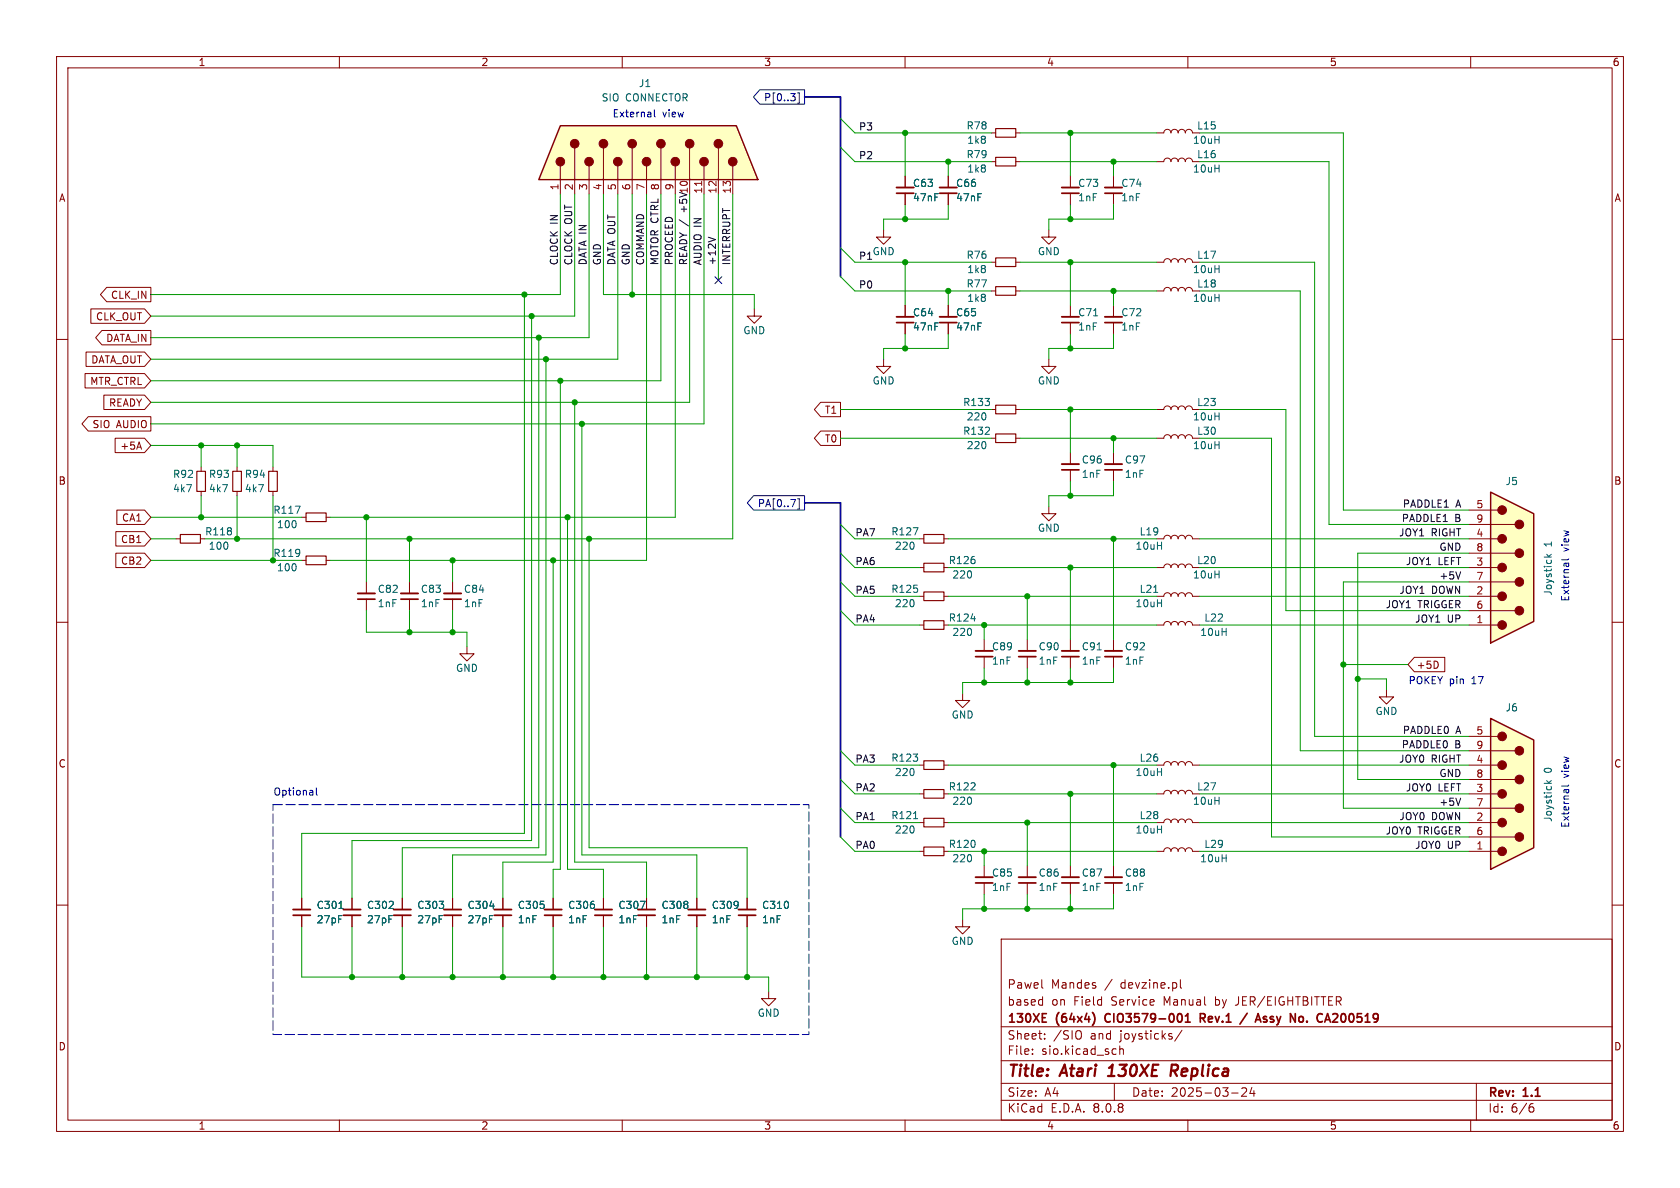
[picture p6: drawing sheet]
<svg xmlns="http://www.w3.org/2000/svg" width="297mm" height="210mm" viewBox="0 0 297 210" stroke-linecap="round" stroke-linejoin="round" font-family="sans-serif">
<g fill="none" stroke="#840000" stroke-width=".18">
<path d="M10 10h277v190h-277zM12 12h273v186h-273zM60 10v2M110 10v2M160 10v2M210 10v2M260 10v2M204.5 23.5h1.2a.64 .64 0 0 1 .7-.6 .64 .64 0 0 1 .6 .6 .64 .64 0 0 1 .6-.6 .64 .64 0 0 1 .7 .6 .64 .64 0 0 1 .6-.6 .64 .64 0 0 1 .6 .6 .64 .64 0 0 1 .7-.6 .64 .64 0 0 1 .6 .6h1.3M196.8 54v2M196.8 57v2.1M10 60h2M175.3 72.4h.7"/>
<path d="M179.6 72.4h.7M285 60h2M10 110h2M285 110h2M53.3 158.8v2M80 158.8v2M10 160h2M53.3 161.8v2M80 161.8v2M177 166h108v32h-108zM184.2 176.7l.1 .1M184.2 174.6l.2 .1"/>
<path d="M184.3 176.2v1.5M184.3 177.6l-.1 .1M208.7 173.2v1.3l.2 .2M285 160h2M60 198v2M110 198v2M160 198v2M177 194.5h108M177 191.5h108M177 187.5h108M177 181.5h108M182.5 186.3v.1"/>
<path d="M182.5 185.5v.1M184.7 183.6v.1M184.7 182.8v.1M191 182.3a1.07 1.07 0 0 1 0 1.3M197 191.5v3M197.2 185.4l.1 .1M197.3 186.3l-.1 .1M198 184.9v1.5M198 185.5l.2-.1 .3 .1 .1 .9M209 182.1l-1.3 2M210 198v2M217.7 193.2h1.2"/>
<path d="M219.5 192.4l.6-.1 .2 .1 .1 .3-.9 1.1h.9M221.3 192.2l-.3 1.1h.9M221.7 192.8v1M260 198v2M261 191.5v6.5M270.6 195.7h.4l.2 .3-.1 .5-.5 .1M271 195.1l-.4 .1"/>
</g>
<path d="M195.9 190.2h1.1M196.5 188.5l-.4 .3M207.5 189.3l.6 .9M207.9 188.2h-.7l-.3 2M208 189.2l-1 .1" fill="none" stroke="#840000" stroke-width=".4"/>
<g fill="none" stroke="#840000" stroke-width=".3">
<path d="M195.3 57h3.1M51.8 161.8h3.1M78.5 161.8h3M184.3 179.2h.7M193.5 179.6v1M195.5 179.4l-.2 .4 .2 .7M208.9 179.5v.9M209.6 179.6l.4-.4v1.5M212.6 180l.5 .7M212.9 179.3l-.7-.1v1.5M212.9 179.9l-.7 .1M220.5 179.1l-1.3 1.9"/>
<path d="M222.4 179.2l.5 1.5M223.9 179.8l-.3-.1-.3 .2 .1 .2 .5 .2M230.1 179.7l.3 .3v.4l-.3 .3M234.7 179.2l.5 1.5M236.2 179.2l-.6 .1M236.4 179.8l-.8 .9h.9M184.3 180.7h.7M209.6 180.7h.8M222.1 180.3h.7M223.3 180.6h.6"/>
</g>
<path d="M176 71.6h3.6v1.6h-3.6z" fill="none" stroke="#840000" stroke-width=".2"/>
<path d="M195.3 56h3.1M51.8 160.8h3.1M78.5 160.8h3" fill="none" stroke="#840000" stroke-width=".33"/>
<path d="M59.9 160.6h.7M86.6 160.2h.8" fill="none" stroke="#006464" stroke-width=".18"/>
<path d="M263.5 127l7.6 3.8v19.1l-7.6 3.8z" fill="#ffffc2"/>
<g fill="#840000" stroke="#840000" stroke-width=".18">
<circle cx="265.6" cy="150.5" r=".76"/>
<circle cx="265.6" cy="145.4" r=".76"/>
<circle cx="265.6" cy="140.3" r=".76"/>
<circle cx="265.6" cy="135.3" r=".76"/>
<circle cx="265.6" cy="130.2" r=".76"/>
<circle cx="268.6" cy="148" r=".76"/>
<circle cx="268.6" cy="142.9" r=".76"/>
<circle cx="268.6" cy="137.8" r=".76"/>
<circle cx="268.6" cy="132.7" r=".76"/>
</g>
<path d="M259.7 137.8h8.1M259.7 135.3h5.1M259.7 132.7h8.1M259.7 130.2h5.1M259.7 150.5h5.1M259.7 148h8.1M259.7 145.4h5.1M259.7 142.9h8.1M259.7 140.3h5.1" fill="none" stroke="#840000" stroke-width=".18"/>
<path d="M263.5 127l7.6 3.8v19.1l-7.6 3.8z" fill="none" stroke="#840000" stroke-width=".25"/>
<path d="M273 138.5h1.3M273.4 138l.5 .5M274.3 138l-.5 .3" fill="none" stroke="#006464" stroke-width=".18"/>
<path d="M263.5 87l7.6 3.8v19.1l-7.6 3.8z" fill="#ffffc2"/>
<g fill="#840000" stroke="#840000" stroke-width=".18">
<circle cx="265.6" cy="110.5" r=".76"/>
<circle cx="265.6" cy="105.4" r=".76"/>
<circle cx="265.6" cy="100.3" r=".76"/>
<circle cx="265.6" cy="95.2" r=".76"/>
<circle cx="265.6" cy="90.2" r=".76"/>
<circle cx="268.6" cy="107.9" r=".76"/>
<circle cx="268.6" cy="102.9" r=".76"/>
<circle cx="268.6" cy="97.8" r=".76"/>
<circle cx="268.6" cy="92.7" r=".76"/>
</g>
<g fill="none" stroke="#840000" stroke-width=".18">
<path d="M160 31.1v2M160 34.2v2M167.6 31.1v2M167.6 34.2v2M133.3 54.6v1.3h1.3l-1.3 1.3-1.2-1.3h1.2M160 54v2M160 57v2.1M167.6 54v2M167.6 57v2.1M156.2 63.5v1.3h1.3l-1.3 1.2-1.3-1.2h1.3M175.3 77.5h.7M179.6 77.5h.7"/>
<path d="M31.1 95.3h.8M35.4 95.3h.8M35.6 82.6v.7M35.6 86.9v.7M41.9 82.6v.7M41.9 86.9v.7M48.3 82.6v.7M48.3 86.9v.7M53.3 91.4h.8M53.3 99.1h.8M57.7 91.4h.7M57.7 99.1h.7"/>
<path d="M162.6 95.3h.7M166.9 95.3h.7M185.4 89.5v1.3h1.3l-1.3 1.3-1.3-1.3h1.3M189.2 80v2M189.2 83.1v2M196.8 80v2M196.8 83.1v2M204.5 95.3h1.2a.64 .64 0 0 1 .7-.7 .64 .64 0 0 1 .6 .7 .64 .64 0 0 1 .6-.7 .64 .64 0 0 1 .7 .7 .64 .64 0 0 1 .6-.7 .64 .64 0 0 1 .6 .7 .64 .64 0 0 1 .7-.7 .64 .64 0 0 1 .6 .7h1.3M259.7 97.8h8.1M259.7 95.3h5.1M259.7 92.7h8.1M259.7 90.2h5.1"/>
<path d="M64.8 102.9v2M64.8 105.9v2.1M72.4 102.9v2M72.4 105.9v2.1M80 102.9v2M80 105.9v2.1M82.5 114.3v1.3h1.3l-1.3 1.2-1.2-1.2h1.2M162.6 110.5h.7M162.6 105.4h.7M162.6 100.3h.7M166.9 110.5h.7M166.9 105.4h.7"/>
<path d="M166.9 100.3h.7M174 113v2.1M174 116.1v2M181.6 113v2.1M181.6 116.1v2M189.2 113v2.1M189.2 116.1v2M196.8 113v2.1M196.8 116.1v2M204.5 105.4h1.2a.64 .64 0 0 1 .7-.6 .64 .64 0 0 1 .6 .6 .64 .64 0 0 1 .6-.6 .64 .64 0 0 1 .7 .6 .64 .64 0 0 1 .6-.6 .64 .64 0 0 1 .6 .6 .64 .64 0 0 1 .7-.6 .64 .64 0 0 1 .6 .6h1.3M204.5 100.3h1.2a.64 .64 0 0 1 .7-.6 .64 .64 0 0 1 .6 .6 .64 .64 0 0 1 .6-.6 .64 .64 0 0 1 .7 .6 .64 .64 0 0 1 .6-.6 .64 .64 0 0 1 .6 .6 .64 .64 0 0 1 .7-.6 .64 .64 0 0 1 .6 .6h1.3M204.5 110.5h1.2a.64 .64 0 0 1 .7-.6 .64 .64 0 0 1 .6 .6 .64 .64 0 0 1 .6-.6 .64 .64 0 0 1 .7 .6 .64 .64 0 0 1 .6-.6 .64 .64 0 0 1 .6 .6 .64 .64 0 0 1 .7-.6 .64 .64 0 0 1 .6 .6h1.3"/>
<path d="M259.7 110.5h5.1M259.7 108h8.1M259.7 105.4h5.1M259.7 102.9h8.1M259.7 100.3h5.1M162.6 135.3h.7M166.9 135.3h.7M170.2 122.6v1.2h1.2l-1.2 1.3-1.3-1.3h1.3M204.5 135.3h1.2a.64 .64 0 0 1 .7-.7 .64 .64 0 0 1 .6 .7 .64 .64 0 0 1 .6-.7 .64 .64 0 0 1 .7 .7 .64 .64 0 0 1 .6-.7 .64 .64 0 0 1 .6 .7 .64 .64 0 0 1 .7-.7 .64 .64 0 0 1 .6 .7h1.3M245.1 121.9v1.3h1.3l-1.3 1.3-1.3-1.3h1.3M62.2 158.8v2M71.1 158.8v2"/>
<path d="M88.9 158.8v2M97.8 158.8v2M106.7 158.8v2M114.3 158.8v2M123.2 158.8v2M132.1 158.8v2M162.6 150.5h.7M162.6 140.3h.7M162.6 145.4h.7M166.9 150.5h.7M166.9 140.3h.7M166.9 145.4h.7"/>
<path d="M174 153v2.1M174 156.1v2M204.5 150.5h1.2a.64 .64 0 0 1 .7-.6 .64 .64 0 0 1 .6 .6 .64 .64 0 0 1 .6-.6 .64 .64 0 0 1 .7 .6 .64 .64 0 0 1 .6-.6 .64 .64 0 0 1 .6 .6 .64 .64 0 0 1 .7-.6 .64 .64 0 0 1 .6 .6h1.3M204.5 140.3h1.2a.64 .64 0 0 1 .7-.6 .64 .64 0 0 1 .6 .6 .64 .64 0 0 1 .6-.6 .64 .64 0 0 1 .7 .6 .64 .64 0 0 1 .6-.6 .64 .64 0 0 1 .6 .6 .64 .64 0 0 1 .7-.6 .64 .64 0 0 1 .6 .6h1.3M204.5 145.4h1.2a.64 .64 0 0 1 .7-.6 .64 .64 0 0 1 .6 .6 .64 .64 0 0 1 .6-.6 .64 .64 0 0 1 .7 .6 .64 .64 0 0 1 .6-.6 .64 .64 0 0 1 .6 .6 .64 .64 0 0 1 .7-.6 .64 .64 0 0 1 .6 .6h1.3M62.2 161.8v2M71.1 161.8v2M88.9 161.8v2M97.8 161.8v2M106.7 161.8v2M114.3 161.8v2M123.2 161.8v2"/>
<path d="M132.1 161.8v2M135.9 175.3v1.2h1.3l-1.3 1.3-1.3-1.3h1.3"/>
</g>
<path d="M263.5 87l7.6 3.8v19.1l-7.6 3.8z" fill="none" stroke="#840000" stroke-width=".25"/>
<path d="M52.2 89.5h.8l-.5 1.2M161.4 93.3h.9l-.6 1.3M273 98.5h1.3M273.4 98l.5 .5M274.3 98l-.5 .3M171.7 109.4h.7M194 114.9h.7M204 104.7h.7M113.2 159.3h.8l-.5 1.3M161.5 144.7h.7" fill="none" stroke="#006464" stroke-width=".18"/>
<g fill="none" stroke="#840000" stroke-width=".2">
<path d="M176 76.7h3.6v1.5h-3.6zM31.9 94.5h3.5v1.5h-3.5zM34.8 83.3h1.5v3.6h-1.5zM41.1 83.3h1.6v3.6h-1.6zM47.5 83.3h1.5v3.6h-1.5zM54.1 90.7h3.6v1.5h-3.6zM54.1 98.3h3.6v1.5h-3.6zM163.3 94.5h3.6v1.5h-3.6zM163.3 99.6h3.6v1.5h-3.6zM163.3 104.6h3.6v1.6h-3.6zM163.3 109.7h3.6v1.6h-3.6zM163.3 139.6h3.6v1.5h-3.6z"/>
<path d="M163.3 134.5h3.6v1.5h-3.6zM163.3 144.7h3.6v1.5h-3.6zM163.3 149.7h3.6v1.6h-3.6z"/>
</g>
<g fill="none" stroke="#840000" stroke-width=".33">
<path d="M158.5 33.1h3M166.1 33.1h3.1M158.5 56h3M166.1 56h3.1M187.7 82h3.1M195.3 82h3.1M63.2 104.9h3.1M70.9 104.9h3M78.5 104.9h3M172.5 115.1h3M180.1 115.1h3M187.7 115.1h3.1"/>
<path d="M195.3 115.1h3.1M172.5 155.1h3M60.7 160.8h3.1M69.6 160.8h3M87.4 160.8h3M96.3 160.8h3M105.2 160.8h3M112.8 160.8h3M121.7 160.8h3M130.6 160.8h3"/>
</g>
<g fill="none" stroke="#840000" stroke-width=".3">
<path d="M158.5 34.2h3M166.1 34.2h3.1M158.5 57h3M166.1 57h3.1M187.7 83.1h3.1M195.3 83.1h3.1M63.2 105.9h3.1M70.9 105.9h3M78.5 105.9h3M172.5 116.1h3M180.1 116.1h3M187.7 116.1h3.1"/>
<path d="M195.3 116.1h3.1M172.5 156.1h3M60.7 161.8h3.1M69.6 161.8h3M87.4 161.8h3M96.3 161.8h3M105.2 161.8h3M112.8 161.8h3M121.7 161.8h3M130.6 161.8h3"/>
</g>
<path d="M99.1 22.2h31.1l3.8 9.6h-38.8z" fill="#ffffc2"/>
<g fill="none" stroke="#840000" stroke-width=".18">
<path d="M99.1 28.6v5.7M101.6 25.4v8.9M104.1 28.6v5.7M106.7 25.4v8.9M109.2 28.6v5.7M111.8 25.4v8.9M114.3 28.6v5.7M116.8 25.4v8.9M119.4 28.6v5.7M121.9 25.4v8.9M124.5 28.6v5.7M127 25.4v8.9"/>
<path d="M129.5 28.6v5.7M160 31.1v2M160 34.2v2M167.6 31.1v2M167.6 34.2v2M175.3 28.6h.7M175.3 23.5h.7M179.6 28.6h.7M179.6 23.5h.7M189.2 31.1v2M189.2 34.2v2M196.8 31.1v2"/>
<path d="M196.8 34.2v2M204.5 28.6h1.2a.64 .64 0 0 1 .7-.7 .64 .64 0 0 1 .6 .7 .64 .64 0 0 1 .6-.7 .64 .64 0 0 1 .7 .7 .64 .64 0 0 1 .6-.7 .64 .64 0 0 1 .6 .7 .64 .64 0 0 1 .7-.7 .64 .64 0 0 1 .6 .7h1.3M16.1 54.6h9.5l1.1 1.3-1.1 1.3h-9.5zM18 58.4h8.7v2.6h-8.7l-1.1-1.3zM18.9 50.8h7.8v2.5h-7.8l-1.1-1.2zM156.2 40.6v1.3h1.3l-1.3 1.3-1.3-1.3h1.3M160 54v2M160 57v2.1M167.6 54v2M167.6 57v2.1M175.3 46.4h.7M175.3 51.4h.7"/>
<path d="M179.6 46.4h.7M179.6 51.4h.7M185.4 40.6v1.3h1.3l-1.3 1.3-1.3-1.3h1.3M189.2 54v2M189.2 57v2.1M204.5 51.4h1.2a.64 .64 0 0 1 .7-.6 .64 .64 0 0 1 .6 .6 .64 .64 0 0 1 .6-.6 .64 .64 0 0 1 .7 .6 .64 .64 0 0 1 .6-.6 .64 .64 0 0 1 .6 .6 .64 .64 0 0 1 .7-.6 .64 .64 0 0 1 .6 .6h1.3M204.5 46.4h1.2a.64 .64 0 0 1 .7-.7 .64 .64 0 0 1 .6 .7 .64 .64 0 0 1 .6-.7 .64 .64 0 0 1 .7 .7 .64 .64 0 0 1 .6-.7 .64 .64 0 0 1 .6 .7 .64 .64 0 0 1 .7-.7 .64 .64 0 0 1 .6 .7h1.3M15 66h10.6l1.1 1.3-1.1 1.3h-10.6zM15.2 62.2h10.4l1.1 1.3-1.1 1.3h-10.4zM15.6 73.7h11.1v2.5h-11.1l-1.1-1.3zM18.4 69.8h7.2l1.1 1.3-1.1 1.3h-7.2zM20.4 77.5h5.2l1.1 1.2-1.1 1.3h-5.2z"/>
<path d="M24.6 78.1l.4 1.3M145.1 76.2h3.5v2.5h-3.5l-1.1-1.2zM145.1 71.1h3.5v2.6h-3.5l-1.1-1.3zM185.4 63.5v1.3h1.3l-1.3 1.2-1.3-1.2h1.3M204.5 72.4h1.2a.64 .64 0 0 1 .7-.6 .64 .64 0 0 1 .6 .6 .64 .64 0 0 1 .6-.6 .64 .64 0 0 1 .7 .6 .64 .64 0 0 1 .6-.6 .64 .64 0 0 1 .6 .6 .64 .64 0 0 1 .7-.6 .64 .64 0 0 1 .6 .6h1.3M204.5 77.5h1.2a.64 .64 0 0 1 .7-.7 .64 .64 0 0 1 .6 .7 .64 .64 0 0 1 .6-.7 .64 .64 0 0 1 .7 .7 .64 .64 0 0 1 .6-.7 .64 .64 0 0 1 .6 .7 .64 .64 0 0 1 .7-.7 .64 .64 0 0 1 .6 .7h1.3M20.5 94h5.1l1.1 1.3-1.1 1.2h-5.1zM20.5 97.8h5.1l1.1 1.3-1.1 1.2h-5.1zM20.7 90.2h4.9l1.1 1.2-1.1 1.3h-4.9zM250 116.2h5.4v2.5h-5.4l-1.1-1.2zM254.1 117.1l.2 .3-.2 .6M53.3 158.8v2"/>
<path d="M62.2 158.8v2M71.1 158.8v2M80 158.8v2M88.9 158.8v2M97.8 158.8v2M106.7 158.8v2M114.3 158.8v2M123.2 158.8v2M132.1 158.8v2M181.6 153v2.1M181.6 156.1v2M189.2 153v2.1"/>
<path d="M189.2 156.1v2M196.8 153v2.1M196.8 156.1v2M53.3 161.8v2M62.2 161.8v2M71.1 161.8v2M80 161.8v2M88.9 161.8v2M97.8 161.8v2M106.7 161.8v2M114.3 161.8v2M123.2 161.8v2"/>
<path d="M132.1 161.8v2M170.2 162.6v1.2h1.2l-1.2 1.3-1.3-1.3h1.3"/>
</g>
<path d="M99.1 22.2h31.1l3.8 9.6h-38.8z" fill="none" stroke="#840000" stroke-width=".25"/>
<g fill="#840000" stroke="#840000" stroke-width=".18">
<circle cx="99.1" cy="28.6" r=".76"/>
<circle cx="101.6" cy="25.4" r=".76"/>
<circle cx="104.1" cy="28.6" r=".76"/>
<circle cx="106.7" cy="25.4" r=".76"/>
<circle cx="109.2" cy="28.6" r=".76"/>
<circle cx="111.8" cy="25.4" r=".76"/>
<circle cx="114.3" cy="28.6" r=".76"/>
<circle cx="116.8" cy="25.4" r=".76"/>
<circle cx="119.4" cy="28.6" r=".76"/>
<circle cx="121.9" cy="25.4" r=".76"/>
<circle cx="124.5" cy="28.6" r=".76"/>
<circle cx="127" cy="25.4" r=".76"/>
<circle cx="129.5" cy="28.6" r=".76"/>
</g>
<path d="M124 32.1v.7" fill="none" stroke="#a90000" stroke-width=".18"/>
<path d="M187.7 33.1h3.1M195.3 33.1h3.1M187.7 56h3.1M180.1 155.1h3M187.7 155.1h3.1M195.3 155.1h3.1" fill="none" stroke="#840000" stroke-width=".33"/>
<path d="M187.7 34.2h3.1M195.3 34.2h3.1M187.7 57h3.1M180.1 156.1h3M187.7 156.1h3.1M195.3 156.1h3.1" fill="none" stroke="#840000" stroke-width=".3"/>
<path d="M193.3 55.8h.8M113.2 159.3h.8l-.5 1.3M59.9 160.6h.7M86.6 160.2h.8" fill="none" stroke="#006464" stroke-width=".18"/>
<path d="M176 27.8h3.6v1.5h-3.6zM176 22.7h3.6v1.6h-3.6zM176 45.6h3.6v1.5h-3.6zM176 50.7h3.6v1.5h-3.6z" fill="none" stroke="#840000" stroke-width=".2"/>
<path d="M134.3 15.9h7.9v2.5h-7.9l-1.1-1.3zM141 16.4h.3v1.8h-.3M126.4 48.9l1.2 1.2M127.6 48.9l-1.2 1.2M133.2 87.6h9v2.6h-9l-1.1-1.3zM141 88.2h.3v1.8h-.3" fill="none" stroke="#000084" stroke-width=".18"/>
<path d="M125.2 41.9l1.3 .5M258.2 101.1l-.4 1.3M258.2 141.1l-.4 1.3" fill="none" stroke="#0f0f0f" stroke-width=".18"/>
<path d="M115.7 19.4v1.1l.2 .2M277.3 98.8l-.1 .2h-1.1M55.9 139.3v1.1l.2 .2M277.3 138.8l-.1 .2h-1.1" fill="none" stroke="#0000c2" stroke-width=".18"/>
<path d="M48.3 142.2h94.7v40.7h-94.7z" fill="none" stroke="#0000c2" stroke-width=".18" stroke-dasharray="1.7 .6"/>
<path d="M142.2 17.1h6.4v31.8M142.2 88.9h6.4v59.1" fill="none" stroke="#000084" stroke-width=".3"/>
<g fill="none" stroke="#009600" stroke-width=".18">
<path d="M99.1 34.3v17.8h-72.4M101.6 34.3v21.6h-74.9M104.1 34.3v25.4h-77.4M106.7 34.3v17.8h26.6v2.5M109.2 34.3v29.2h-82.5M111.8 34.3v17.8M114.3 34.3v64.8h-55.9M116.8 34.3v33h-90.1M119.4 34.3v57.1h-61M121.9 34.3v36.8h-95.2M124.5 34.3v40.6h-97.8M127 34.3v15.2"/>
<path d="M129.5 34.3v61h-93.3M148.6 21l2.5 2.5h24.2M148.6 26l2.5 2.6h24.2M160 23.5v7.6M160 36.2v2.5M167.6 36.2v2.5h-11.4v1.9M167.6 28.6v2.5M180.3 23.5h24.2M180.3 28.6h24.2M189.2 23.5v7.6M189.2 36.2v2.5M196.8 28.6v2.5"/>
<path d="M196.8 36.2v2.5h-11.4v1.9M212.1 23.5h25.4v66.7h22.2M212.1 28.6h22.8v64.1h24.8M92.7 52.1v95.2h-39.4v11.5M94 55.9v92.7h-31.8v10.2M95.2 59.7v90.2h-24.1v8.9M148.6 43.8l2.5 2.6h24.2M148.6 48.9l2.5 2.5h24.2M160 46.4v7.6M160 59.1v2.5M167.6 59.1v2.5h-11.4v1.9M167.6 51.4v2.6"/>
<path d="M180.3 46.4h24.2M180.3 51.4h24.2M189.2 46.4v7.6M189.2 59.1v2.5M196.8 59.1v2.5h-11.4v1.9M196.8 51.4v2.6M212.1 46.4h20.3v83.8h27.3M212.1 51.4h17.8v81.3h29.8M26.7 78.7h21.6v3.9M35.6 78.7v3.9M41.9 78.7v3.9M96.5 63.5v87.6h-16.5v7.7"/>
<path d="M99.1 67.3v86.4h-1.3v5.1M101.6 71.1v81.3h12.7v6.4M102.9 74.9v76.2h20.3v7.7M148.6 77.5h26.7M148.6 72.4h26.7M180.3 77.5h24.2M180.3 72.4h24.2M189.2 72.4v7.6M196.8 77.5v2.5M212.1 77.5h12.7v70.5h34.9M212.1 72.4h15.2v35.6h32.4M26.7 95.3h4.4"/>
<path d="M26.7 99.1h26.6M26.7 91.4h26.6M35.6 87.6v3.8M41.9 87.6v7.7M48.3 87.6v11.5M64.8 91.4v11.5M72.4 95.3v7.6M80 99.1v3.8M97.8 99.1v53.3h-8.9v6.4M100.3 91.4v62.3h6.4v5.1M104.1 95.3v54.6h28v8.9M148.6 92.7l2.5 2.6h11.5"/>
<path d="M148.6 97.8l2.5 2.5h11.5M167.6 95.3h36.9M189.2 85.1v2.5M196.8 85.1v2.5h-11.4v1.9M196.8 95.3v17.7M212.1 95.3h47.6M259.7 97.8h-19.7v40h19.7M64.8 108v3.8h17.7v2.5M72.4 108v3.8M80 108v3.8M148.6 102.9l2.5 2.5h11.5M148.6 108l2.5 2.5h11.5"/>
<path d="M167.6 105.4h36.9M167.6 110.5h36.9M167.6 100.3h36.9M174 110.5v2.5M174 118.1v2.6M181.6 105.4v7.6M181.6 118.1v2.6M189.2 100.3v12.7M189.2 118.1v2.6M196.8 118.1v2.6h-26.6v1.9M212.1 105.4h47.6M212.1 110.5h47.6"/>
<path d="M212.1 100.3h47.6M237.5 117.5h11.4M259.7 102.9h-22.2v40h22.2M148.6 132.7l2.5 2.6h11.5M148.6 137.8l2.5 2.5h11.5M167.6 135.3h36.9M196.8 135.3v17.7M212.1 135.3h47.6M240 120h5.1v1.9M148.6 142.9l2.5 2.5h11.5M148.6 148l2.5 2.5h11.5M167.6 145.4h36.9"/>
<path d="M167.6 140.3h36.9M167.6 150.5h36.9M174 150.5v2.5M174 158.1v2.6M181.6 145.4v7.6M181.6 158.1v2.6M189.2 140.3v12.7M189.2 158.1v2.6M196.8 158.1v2.6h-26.6v1.9M212.1 145.4h47.6M212.1 140.3h47.6M212.1 150.5h47.6"/>
<path d="M53.3 163.8v8.9h82.6v2.6M62.2 163.8v8.9M71.1 163.8v8.9M80 163.8v8.9M88.9 163.8v8.9M97.8 163.8v8.9M106.7 163.8v8.9M114.3 163.8v8.9M123.2 163.8v8.9M132.1 163.8v8.9"/>
</g>
<g fill="#009600" stroke="#009600" stroke-width=".18">
<circle cx="41.9" cy="78.7" r=".46"/>
<circle cx="101.6" cy="71.1" r=".46"/>
<circle cx="99.1" cy="67.3" r=".46"/>
<circle cx="102.9" cy="74.9" r=".46"/>
<circle cx="104.1" cy="95.3" r=".46"/>
<circle cx="97.8" cy="99.1" r=".46"/>
<circle cx="100.3" cy="91.4" r=".46"/>
<circle cx="96.5" cy="63.5" r=".46"/>
<circle cx="111.8" cy="52.1" r=".46"/>
<circle cx="72.4" cy="111.8" r=".46"/>
<circle cx="80" cy="99.1" r=".46"/>
<circle cx="80" cy="111.8" r=".46"/>
<circle cx="72.4" cy="95.3" r=".46"/>
<circle cx="64.8" cy="91.4" r=".46"/>
<circle cx="106.7" cy="172.7" r=".46"/>
<circle cx="114.3" cy="172.7" r=".46"/>
<circle cx="35.6" cy="78.7" r=".46"/>
<circle cx="41.9" cy="95.3" r=".46"/>
<circle cx="48.3" cy="99.1" r=".46"/>
<circle cx="95.2" cy="59.7" r=".46"/>
<circle cx="94" cy="55.9" r=".46"/>
<circle cx="92.7" cy="52.1" r=".46"/>
<circle cx="35.6" cy="91.4" r=".46"/>
<circle cx="71.1" cy="172.7" r=".46"/>
<circle cx="62.2" cy="172.7" r=".46"/>
<circle cx="97.8" cy="172.7" r=".46"/>
<circle cx="88.9" cy="172.7" r=".46"/>
<circle cx="80" cy="172.7" r=".46"/>
<circle cx="123.2" cy="172.7" r=".46"/>
<circle cx="132.1" cy="172.7" r=".46"/>
<circle cx="160" cy="61.6" r=".46"/>
<circle cx="167.6" cy="51.4" r=".46"/>
<circle cx="167.6" cy="28.6" r=".46"/>
<circle cx="160" cy="23.5" r=".46"/>
<circle cx="196.8" cy="28.6" r=".46"/>
<circle cx="189.2" cy="23.5" r=".46"/>
<circle cx="160" cy="46.4" r=".46"/>
<circle cx="160" cy="38.7" r=".46"/>
<circle cx="181.6" cy="160.7" r=".46"/>
<circle cx="174" cy="150.5" r=".46"/>
<circle cx="196.8" cy="135.3" r=".46"/>
<circle cx="174" cy="160.7" r=".46"/>
<circle cx="181.6" cy="145.4" r=".46"/>
<circle cx="189.2" cy="140.3" r=".46"/>
<circle cx="189.2" cy="160.7" r=".46"/>
<circle cx="240" cy="120" r=".46"/>
<circle cx="189.2" cy="120.7" r=".46"/>
<circle cx="181.6" cy="120.7" r=".46"/>
<circle cx="174" cy="120.7" r=".46"/>
<circle cx="174" cy="110.5" r=".46"/>
<circle cx="181.6" cy="105.4" r=".46"/>
<circle cx="189.2" cy="87.6" r=".46"/>
<circle cx="189.2" cy="100.3" r=".46"/>
<circle cx="196.8" cy="95.3" r=".46"/>
<circle cx="237.5" cy="117.5" r=".46"/>
<circle cx="189.2" cy="46.4" r=".46"/>
<circle cx="196.8" cy="51.4" r=".46"/>
<circle cx="189.2" cy="38.7" r=".46"/>
<circle cx="189.2" cy="61.6" r=".46"/>
<circle cx="189.2" cy="72.4" r=".46"/>
<circle cx="196.8" cy="77.5" r=".46"/>
</g>
<g font-size="2.8" fill="#840000">
<text x="178" y="190.9">Title:</text>
<text x="187.7" y="190.9">Atari</text>
<text x="196.8" y="190.9">130XE</text>
<text x="208.6" y="190.9">Replica</text>
</g>
<g font-size="2.1" fill="#840000">
<text x="178" y="178">based</text>
<text x="178" y="175">Pawel</text>
<text x="185.8" y="175">Mandes</text>
<text x="185.9" y="178">on</text>
<text x="189.9" y="178">Field</text>
<text x="195.4" y="175">/</text>
<text x="196.6" y="178">Service</text>
<text x="198.3" y="175">devzine.pl</text>
<text x="206" y="178">Manual</text>
<text x="215.2" y="178">by</text>
<text x="219" y="178">JER/EIGHTBITTER</text>
<text x="178" y="184">Sheet:</text>
<text x="178" y="181.2">130XE</text>
<text x="186.2" y="184">/SIO</text>
<text x="186.8" y="181.2">(64x4)</text>
<text x="192.8" y="184">and</text>
<text x="196.1" y="181.2">CIO3579-001</text>
<text x="198.2" y="184">joysticks/</text>
<text x="213.4" y="181.2">Rev.1</text>
<text x="221.3" y="181.2">/</text>
<text x="224.6" y="181.2">Assy</text>
<text x="231.2" y="181.2">No.</text>
<text x="236.6" y="181.2">CA200519</text>
<text x="178" y="186.7">File:</text>
<text x="184.1" y="186.7">sio.kicad_sch</text>
<text x="178" y="196.9">KiCad</text>
<text x="178" y="194.1">Size:</text>
<text x="184.7" y="194.1">A4</text>
<text x="185.7" y="196.9">E.D.A.</text>
<text x="193.3" y="196.9">8.0.8</text>
<text x="200" y="194.1">Date:</text>
<text x="207" y="194.1">2025-03-24</text>
<text x="263" y="194.3">Rev:</text>
<text x="263" y="196.9">Id:</text>
<text x="267.1" y="196.9">6/6</text>
<text x="269.4" y="194.3">1.1</text>
</g>
<g font-size="1.8" fill="#840000">
<text x="35" y="11.9">1</text>
<text x="85" y="11.9">2</text>
<text x="135" y="11.9">3</text>
<text x="185" y="11.9">4</text>
<text x="235" y="11.9">5</text>
<text x="285" y="11.9">6</text>
<text x="10.3" y="35.9">A</text>
<text x="285.3" y="35.9">A</text>
<text x="19.5" y="53">CLK_IN</text>
<text x="16.9" y="56.8">CLK_OUT</text>
<text x="16" y="64.5">DATA_OUT</text>
<text x="18.7" y="60.6">DATA_IN</text>
<text x="15.8" y="68.3">MTR_CTRL</text>
<text x="16.3" y="75.9">SIO</text>
<text x="19.2" y="72.1">READY</text>
<text x="20.6" y="75.9">AUDIO</text>
<text x="145.7" y="73.3">T1</text>
<text x="21.2" y="79.7">+5A</text>
<text x="145.7" y="78.4">T0</text>
<text x="10.3" y="85.9">B</text>
<text x="285.3" y="85.9">B</text>
<text x="21.5" y="92.4">CA1</text>
<text x="21.3" y="96.2">CB1</text>
<text x="21.3" y="100">CB2</text>
<text x="250.3" y="118.4">+5D</text>
<text x="10.3" y="135.9">C</text>
<text x="285.3" y="135.9">C</text>
<text x="10.3" y="185.9">D</text>
<text x="285.3" y="185.9">D</text>
<text x="35" y="199.9">1</text>
<text x="85" y="199.9">2</text>
<text x="135" y="199.9">3</text>
<text x="185" y="199.9">4</text>
<text x="235" y="199.9">5</text>
<text x="285" y="199.9">6</text>
</g>
<g font-size="1.8" fill="#006464">
<text x="112.9" y="15.6">J1</text>
<text x="106.3" y="18.1">SIO</text>
<text x="110.6" y="18.1">CONNECTOR</text>
<text x="170.8" y="23.1">R78</text>
<text x="211.5" y="23.1">L15</text>
<text x="170.8" y="28.2">R79</text>
<text x="170.9" y="25.6">1k8</text>
<text x="210.8" y="25.6">10uH</text>
<text x="211.5" y="28.2">L16</text>
<text x="161.3" y="33.2">C63</text>
<text x="161.3" y="35.8">47nF</text>
<text x="168.9" y="33.2">C66</text>
<text x="168.9" y="35.8">47nF</text>
<text x="170.9" y="30.7">1k8</text>
<text x="190.5" y="35.8">1nF</text>
<text x="190.5" y="33.2">C73</text>
<text x="198.1" y="35.8">1nF</text>
<text x="198.1" y="33.2">C74</text>
<text x="210.8" y="30.7">10uH</text>
<text x="154.2" y="45.3">GND</text>
<text x="170.8" y="45.9">R76</text>
<text x="183.4" y="45.3">GND</text>
<text x="211.5" y="45.9">L17</text>
<text x="170.8" y="51">R77</text>
<text x="170.9" y="48.5">1k8</text>
<text x="170.9" y="53.6">1k8</text>
<text x="210.8" y="53.6">10uH</text>
<text x="210.8" y="48.5">10uH</text>
<text x="211.5" y="51">L18</text>
<text x="131.3" y="59.3">GND</text>
<text x="161.3" y="56.1">C64</text>
<text x="161.3" y="58.6">47nF</text>
<text x="168.9" y="56.1">C65</text>
<text x="168.9" y="58.6">47nF</text>
<text x="190.5" y="58.6">1nF</text>
<text x="190.5" y="56.1">C71</text>
<text x="198.1" y="58.6">1nF</text>
<text x="198.1" y="56.1">C72</text>
<text x="154.2" y="68.2">GND</text>
<text x="170.2" y="72">R133</text>
<text x="183.4" y="68.2">GND</text>
<text x="211.5" y="72">L23</text>
<text x="170.2" y="77.1">R132</text>
<text x="170.8" y="74.5">220</text>
<text x="210.8" y="74.5">10uH</text>
<text x="211.5" y="77.1">L30</text>
<text x="170.8" y="79.6">220</text>
<text x="191.1" y="82.1">C96</text>
<text x="198.8" y="82.1">C97</text>
<text x="210.8" y="79.6">10uH</text>
<text x="30.5" y="87.2">4k7</text>
<text x="30.5" y="84.7">R92</text>
<text x="36.8" y="87.2">4k7</text>
<text x="36.8" y="84.7">R93</text>
<text x="43.2" y="87.2">4k7</text>
<text x="43.2" y="84.7">R94</text>
<text x="191.1" y="84.7">1nF</text>
<text x="198.8" y="84.7">1nF</text>
<text x="266.1" y="86">J5</text>
<text x="36.2" y="94.8">R118</text>
<text x="48.2" y="91">R117</text>
<text x="48.9" y="93.6">100</text>
<text x="157.5" y="94.8">R127</text>
<text x="183.4" y="94.2">GND</text>
<text x="201.4" y="94.8">L19</text>
<text x="36.8" y="97.4">100</text>
<text x="48.2" y="98.7">R119</text>
<text x="48.9" y="101.2">100</text>
<text x="158.1" y="97.4">220</text>
<text x="167.6" y="99.9">R126</text>
<text x="200.6" y="97.4">10uH</text>
<text x="211.5" y="99.9">L20</text>
<text x="274.5" y="96.7" transform="rotate(-90 274.5 96.7)">1</text>
<text x="66.7" y="107.5">1nF</text>
<text x="66.7" y="105">C82</text>
<text x="74.3" y="107.5">1nF</text>
<text x="74.3" y="105">C83</text>
<text x="81.9" y="107.5">1nF</text>
<text x="81.9" y="105">C84</text>
<text x="157.5" y="105">R125</text>
<text x="158.1" y="107.5">220</text>
<text x="168.3" y="102.5">220</text>
<text x="200.6" y="107.5">10uH</text>
<text x="201.4" y="105">L21</text>
<text x="210.8" y="102.5">10uH</text>
<text x="274.5" y="105.4" transform="rotate(-90 274.5 105.4)">Joystick</text>
<text x="167.6" y="110.1">R124</text>
<text x="168.3" y="112.6">220</text>
<text x="212.1" y="112.6">10uH</text>
<text x="212.8" y="110.1">L22</text>
<text x="80.5" y="119">GND</text>
<text x="175.3" y="117.7">1nF</text>
<text x="175.3" y="115.2">C89</text>
<text x="183.5" y="117.7">1nF</text>
<text x="183.5" y="115.2">C90</text>
<text x="191.1" y="117.7">1nF</text>
<text x="191.1" y="115.2">C91</text>
<text x="198.8" y="117.7">1nF</text>
<text x="198.8" y="115.2">C92</text>
<text x="266.1" y="126">J6</text>
<text x="168.1" y="127.2">GND</text>
<text x="243.1" y="126.6">GND</text>
<text x="157.5" y="134.8">R123</text>
<text x="158.1" y="137.4">220</text>
<text x="200.6" y="137.4">10uH</text>
<text x="201.4" y="134.8">L26</text>
<text x="274.5" y="136.7" transform="rotate(-90 274.5 136.7)">0</text>
<text x="167.6" y="139.9">R122</text>
<text x="168.3" y="142.5">220</text>
<text x="210.8" y="142.5">10uH</text>
<text x="211.5" y="139.9">L27</text>
<text x="157.5" y="145">R121</text>
<text x="158.1" y="147.5">220</text>
<text x="200.6" y="147.5">10uH</text>
<text x="201.4" y="145">L28</text>
<text x="274.5" y="145.4" transform="rotate(-90 274.5 145.4)">Joystick</text>
<text x="167.6" y="150.1">R120</text>
<text x="168.3" y="152.6">220</text>
<text x="175.3" y="155.2">C85</text>
<text x="183.5" y="155.2">C86</text>
<text x="191.1" y="155.2">C87</text>
<text x="198.8" y="155.2">C88</text>
<text x="212.1" y="152.6">10uH</text>
<text x="212.8" y="150.1">L29</text>
<text x="55.9" y="160.9">C301</text>
<text x="64.8" y="160.9">C302</text>
<text x="73.7" y="160.9">C303</text>
<text x="82.6" y="160.9">C304</text>
<text x="91.4" y="160.9">C305</text>
<text x="100.3" y="160.9">C306</text>
<text x="109.2" y="160.9">C307</text>
<text x="116.8" y="160.9">C308</text>
<text x="125.7" y="160.9">C309</text>
<text x="134.6" y="160.9">C310</text>
<text x="175.3" y="157.7">1nF</text>
<text x="183.5" y="157.7">1nF</text>
<text x="191.1" y="157.7">1nF</text>
<text x="198.8" y="157.7">1nF</text>
<text x="55.9" y="163.4">27pF</text>
<text x="64.8" y="163.4">27pF</text>
<text x="73.7" y="163.4">27pF</text>
<text x="82.6" y="163.4">27pF</text>
<text x="91.4" y="163.4">1nF</text>
<text x="100.3" y="163.4">1nF</text>
<text x="109.2" y="163.4">1nF</text>
<text x="116.8" y="163.4">1nF</text>
<text x="125.7" y="163.4">1nF</text>
<text x="134.6" y="163.4">1nF</text>
<text x="168.1" y="167.2">GND</text>
<text x="133.9" y="179.9">GND</text>
</g>
<g font-size="1.8" fill="#0000c2">
<text x="108.2" y="20.8">External</text>
<text x="117.1" y="20.8">view</text>
<text x="277.5" y="97.5" transform="rotate(-90 277.5 97.5)">view</text>
<text x="277.5" y="106.4" transform="rotate(-90 277.5 106.4)">External</text>
<text x="248.9" y="121">POKEY pin</text>
<text x="260.3" y="121">17</text>
<text x="277.5" y="137.5" transform="rotate(-90 277.5 137.5)">view</text>
<text x="48.3" y="140.7">Optional</text>
<text x="277.5" y="146.4" transform="rotate(-90 277.5 146.4)">External</text>
</g>
<g font-size="1.8" fill="#000084">
<text x="135" y="18.1">P[0..3]</text>
<text x="133.9" y="89.9">PA[0..7]</text>
</g>
<g font-size="1.8" fill="#0f0f0f">
<text x="151.8" y="23.1">P3</text>
<text x="151.8" y="28.2">P2</text>
<text x="98.7" y="39.7" transform="rotate(-90 98.7 39.7)">IN</text>
<text x="101.3" y="39.7" transform="rotate(-90 101.3 39.7)">OUT</text>
<text x="121.6" y="37.5" transform="rotate(-90 121.6 37.5)">+5V10</text>
<text x="98.7" y="47" transform="rotate(-90 98.7 47)">CLOCK</text>
<text x="101.3" y="47" transform="rotate(-90 101.3 47)">CLOCK</text>
<text x="103.8" y="47" transform="rotate(-90 103.8 47)">DATA IN</text>
<text x="106.3" y="47" transform="rotate(-90 106.3 47)">GND</text>
<text x="108.9" y="47" transform="rotate(-90 108.9 47)">DATA OUT</text>
<text x="111.4" y="47" transform="rotate(-90 111.4 47)">GND</text>
<text x="114" y="47" transform="rotate(-90 114 47)">COMMAND</text>
<text x="116.5" y="47" transform="rotate(-90 116.5 47)">MOTOR CTRL 8</text>
<text x="119" y="47" transform="rotate(-90 119 47)">PROCEED</text>
<text x="121.6" y="47" transform="rotate(-90 121.6 47)">READY /</text>
<text x="124.1" y="47" transform="rotate(-90 124.1 47)">AUDIO IN</text>
<text x="126.7" y="47" transform="rotate(-90 126.7 47)">+12V</text>
<text x="129.2" y="47" transform="rotate(-90 129.2 47)">INTERRUPT</text>
<text x="151.8" y="46">P1</text>
<text x="151.8" y="51.1">P0</text>
<text x="247.9" y="89.8">PADDLE1</text>
<text x="257.4" y="89.8">A</text>
<text x="151.1" y="94.9">PA7</text>
<text x="247.2" y="94.9">JOY1</text>
<text x="247.7" y="92.4">PADDLE1</text>
<text x="253" y="94.9">RIGHT</text>
<text x="257.2" y="92.4">B</text>
<text x="151.1" y="100">PA6</text>
<text x="248.4" y="100">JOY1</text>
<text x="254.2" y="100">LEFT</text>
<text x="254.4" y="97.4">GND</text>
<text x="151.1" y="105.1">PA5</text>
<text x="244.9" y="107.6">JOY1</text>
<text x="247.3" y="105.1">JOY1</text>
<text x="250.6" y="107.6">TRIGGER</text>
<text x="253.1" y="105.1">DOWN</text>
<text x="254.4" y="102.5">+5V</text>
<text x="151.1" y="110.1">PA4</text>
<text x="250.1" y="110.1">JOY1</text>
<text x="255.8" y="110.1">UP</text>
<text x="247.9" y="129.8">PADDLE0</text>
<text x="257.4" y="129.8">A</text>
<text x="151.1" y="134.9">PA3</text>
<text x="247.2" y="134.9">JOY0</text>
<text x="247.7" y="132.4">PADDLE0</text>
<text x="253" y="134.9">RIGHT</text>
<text x="254.4" y="137.4">GND</text>
<text x="257.2" y="132.4">B</text>
<text x="151.1" y="140">PA2</text>
<text x="248.4" y="140">JOY0</text>
<text x="254.2" y="140">LEFT</text>
<text x="254.4" y="142.5">+5V</text>
<text x="151.1" y="145.1">PA1</text>
<text x="244.9" y="147.6">JOY0</text>
<text x="247.3" y="145.1">JOY0</text>
<text x="250.6" y="147.6">TRIGGER</text>
<text x="253.1" y="145.1">DOWN</text>
<text x="151.1" y="150.1">PA0</text>
<text x="250.1" y="150.1">JOY0</text>
<text x="255.8" y="150.1">UP</text>
</g>
<g font-size="1.8" fill="#a90000">
<text x="98.8" y="33.7" transform="rotate(-90 98.8 33.7)">1</text>
<text x="101.3" y="33.7" transform="rotate(-90 101.3 33.7)">2</text>
<text x="103.9" y="33.7" transform="rotate(-90 103.9 33.7)">3</text>
<text x="106.4" y="33.7" transform="rotate(-90 106.4 33.7)">4</text>
<text x="109" y="33.7" transform="rotate(-90 109 33.7)">5</text>
<text x="111.5" y="33.7" transform="rotate(-90 111.5 33.7)">6</text>
<text x="114" y="33.7" transform="rotate(-90 114 33.7)">7</text>
<text x="119.1" y="33.7" transform="rotate(-90 119.1 33.7)">9</text>
<text x="124.2" y="34.3" transform="rotate(-90 124.2 34.3)">11</text>
<text x="126.7" y="34.3" transform="rotate(-90 126.7 34.3)">12</text>
<text x="129.3" y="34.3" transform="rotate(-90 129.3 34.3)">13</text>
<text x="260.9" y="89.9">5</text>
<text x="260.9" y="95">4</text>
<text x="260.9" y="92.5">9</text>
<text x="260.9" y="100.1">3</text>
<text x="260.9" y="97.5">8</text>
<text x="260.9" y="105.2">2</text>
<text x="260.9" y="107.7">6</text>
<text x="260.9" y="102.6">7</text>
<text x="260.9" y="110.2">1</text>
<text x="260.9" y="129.9">5</text>
<text x="260.9" y="135">4</text>
<text x="260.9" y="137.5">8</text>
<text x="260.9" y="132.5">9</text>
<text x="260.9" y="140.1">3</text>
<text x="260.9" y="142.6">7</text>
<text x="260.9" y="145.2">2</text>
<text x="260.9" y="147.7">6</text>
<text x="260.9" y="150.2">1</text>
</g>
</svg>
